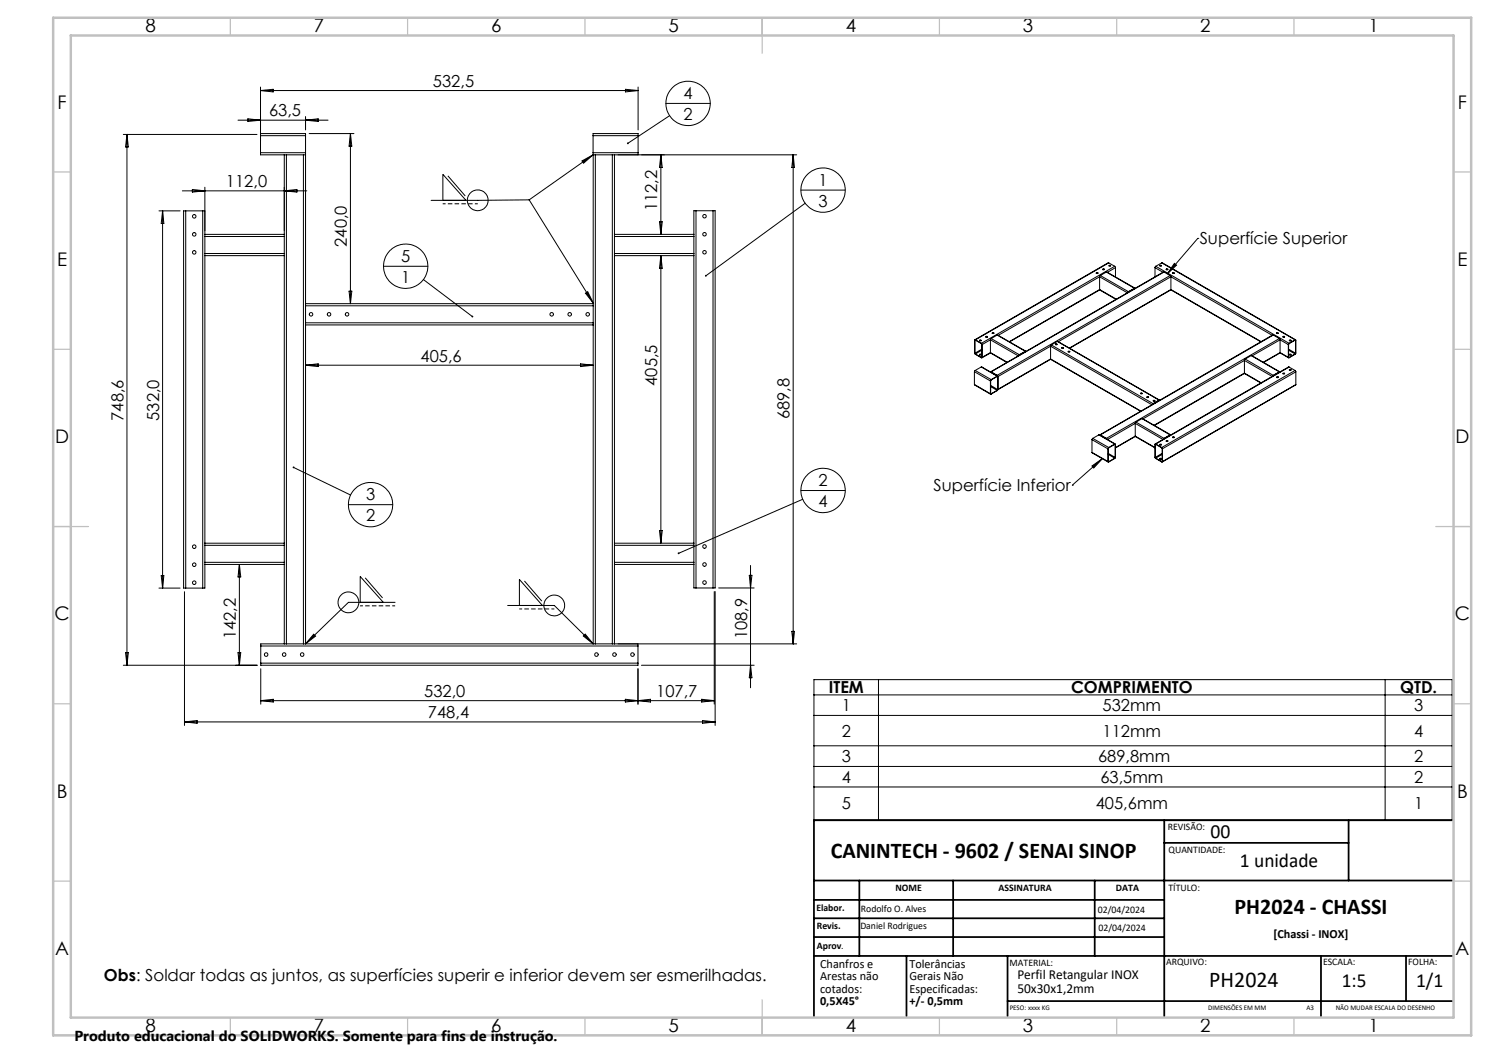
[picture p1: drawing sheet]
<svg xmlns="http://www.w3.org/2000/svg" width="420mm" height="297mm" viewBox="0 0 420 297" stroke-linecap="round" stroke-linejoin="round" font-family="sans-serif">
<g fill="none" stroke="#000" stroke-width=".28">
<path d="M34.8 37.9h37.7M35.8 37.9v149.7M35.8 37.9l.4 3.5h-.8zM67.1 33.9h25.4M69.9 33.5l3.6 .4-3.6 .4zM73.5 37.7h12.7v.6h-12.7zM73.5 24.5v18.6M73.5 25.5h106.5M73.5 25.5l3.5-.3v.7zM86.2 32.9v3.8M86.2 38.3v4.8M86.2 33.9l3.5-.4v.8z"/>
<path d="M87.2 37.7h12.6M98.8 37.7v48M98.8 37.7l.4 3.5h-.7zM167.3 38.3v-.6h12.7v.6M167.3 38.3h12.7M167.3 38.3v4.8M176.4 25.2l3.6 .3-3.6 .4zM180 24.5v12.2M180 38.3v4.8M187.8 29.2h12.5M188.9 32.6l-11.8 7.8M44.8 59.5h6"/>
<path d="M45.9 59.5v106.4M45.9 59.5l.3 3.5h-.7zM51.4 53.8h35.1M52.4 59.5h-.6v106.4h.6M52.4 59.5h4.8M52.4 59.5v106.4M54.3 53.4l3.5 .4-3.5 .4zM57.2 59.5h.6M57.2 59.5v106.4M57.8 52.8v13.3M73.5 43.1v.6h6.7M73.5 43.1h12.7"/>
<path d="M80.2 43.7h.6M80.2 43.7v22.4M80.2 53.8l3.5-.4v.8zM80.8 43.7h4.8M80.8 43.7v137.9M85.6 43.7h.6M85.6 43.7v137.9M86.2 43.1v.6M86.2 43.7v42M124.9 56.5v-7.3l6.5 7.3M126.3 49.6l4.9 5.7M149.3 56.4l-27.7 .1"/>
<path d="M149.3 56.4l18 29.1M164.1 45.4l3.2-1.7-2.7 2.3zM167.3 43.1v.6M167.3 43.1h12.7M167.3 43.7h.1M167.3 43.7l-18 12.7M167.3 43.7h.6M167.3 43.7v42M167.9 43.7h4.8M167.9 43.7v137.9M172.7 43.7h.6M172.7 43.7v137.9"/>
<path d="M173.3 43.7v22.4M173.3 43.7h51.4M180 43.1v.6M186.4 43.7l.4 3.5h-.8zM186.4 43.7v22.4M196.3 59.4h-.6v6.7M196.3 59.4v106.4M196.3 59.4h4.8M201.1 59.4h.6v106.4h-.6M201.1 59.4v106.4M223.7 43.7v137.9M223.7 43.7l.4 3.5h-.8z"/>
<path d="M225.9 53.6h12.5M227.1 57.3l-28 20.5M57.8 71.5v.6M57.8 66.1v.6M57.8 66.7v4.8M57.8 72.1v81.1M57.8 66.7h22.4M57.8 71.5h22.4M57.8 66.1h22.4M57.8 72.1h22.4M80.2 71.5v.6M80.2 66.1v.6"/>
<path d="M80.2 66.7v4.8M80.2 72.1v81.1M108.2 75.1h12.5M119.4 78.8l13.8 10.5M173.3 66.1v.6M173.3 71.5v.6M173.3 66.7h22.4M173.3 71.5h22.4M173.3 66.7v4.8M173.3 72.1v81.1M173.3 66.1h22.4M173.3 72.1h22.4"/>
<path d="M186 62.5h.8l-.4 3.6zM186.4 72.1v81.1M186.4 72.1l.4 3.6h-.8zM195.7 66.1v.6M195.7 71.5v.6M195.7 66.7v4.8M195.7 72.1v81.1M309.2 77h.5l-.3 .1zM309.2 77.1h.5M310.2 78.1v3.6M310.2 78.1l7.8 4.5M310.2 78.1l-28.6 16.5"/>
<path d="M310.4 77.7l-.2 .4M310.4 77.7l7.9 4.6M311 75.9l.5 .1-.4 .1zM311 76h.5M312.1 76.7l8 4.6M312.1 76.7l7.9 4.6M312.1 76.7l-1.7 1M312.7 74.2l-37.7 21.6M312.7 74.2l-37.6 21.6M312.7 74.2l1.7 .9M312.8 75h.5M314.4 75.1l.2 .4"/>
<path d="M314.4 75.1l-37.6 21.7M314.6 75.5v2.6M314.6 75.5l-2.2 1.3M325.8 75.5v2.6M325.8 75.5l2.2 1.3M326 75.1l-.2 .4M326 75.1l37.6 21.7M327.2 75h.4M327.7 74.2l37.7 21.6M327.7 74.2l-1.7 .9M327.7 74.2l37.6 21.6M328.3 76.7l-48.9 28.2"/>
<path d="M328.3 76.7l-48.7 28.2M328.3 76.7l1.8 1M328.9 76h.5M330.1 77.7l.2 .4M330.1 77.7l-48.8 28.2M330.3 78.1v3.6M330.3 78.1l-31.8 18.3M330.3 78.1l28.5 16.5M330.7 77.1h.5M331.3 74.3l.6 .5-2.7 2.5zM337.9 67.2h.1M337.9 67.2l-8.7 10.1"/>
<path d="M86.2 85.7v.6M86.2 91v.6M86.2 86.3h81.1M86.2 85.7h81.1M86.2 91h81.1M86.2 86.3v4.7M86.2 91.6v90M86.2 91.6h81.1M98.5 82.1h.7l-.4 3.6zM165.1 82.7l.7-.4 1.5 3.2zM167.3 85.7v.6M167.3 91v.6"/>
<path d="M167.3 86.3v4.7M167.3 91.6v90M275 99.6l.1 .2M275 96v3.6M275.1 95.8l-.2 .1 .1 3.9 1.9 1.2 .1-.2M275.1 96l1.8 1v3.7M275.1 96h-.1M275.1 95.8l1.7 1M275.1 99.8l1.7 1M276.3 96.1h.5M276.3 95.9h.3l.2 .2h-.5zM276.3 99.9h.3l.2 .2h-.5z"/>
<path d="M276.8 96.8l.2 .4M276.9 98.5l-1.9 1.1M276.9 98.8l-1.8 1M277 97.2v3.6M278.1 95h.5M278.1 94.9l.5 .1-.4 .1zM279.4 99.4l4.6 2.8M279.4 99.4l-2.4 1.4M279.4 95.8v3.6M279.4 95.8l7.8 4.6M279.4 99.4l4.7 2.8M279.4 95.8l-2.4 1.4"/>
<path d="M279.4 99.6l-2.4 1.3M279.6 95.5l-.2 .3M279.6 95.5l7.9 4.5M279.9 93.9l.2-.1 .3 .2-.4 .1zM279.9 94h.5M281.3 94.5l8 4.6M281.3 94.5l7.9 4.6M281.3 94.5l-1.7 1M289.2 99.1h.2M289.2 99.2h.1M289.2 99.2l-1.8 1.1M289.2 99.1l-1.7 .9"/>
<path d="M296.3 97.6v3.6M296.3 97.6l28.6 16.6M296.3 97.6l-14.8 8.6M296.5 97.3l-.2 .3M296.5 97.3l28.7 16.5M297.7 97.2h.5M297.7 97l.5 .2h-.5zM298.2 96.3l28.9 16.6M298.2 96.3l-1.7 1M298.2 96.3l28.7 16.6M299.5 98.2h.5M299.5 98h.3l.2 .2h-.5z"/>
<path d="M301.3 99.1l.5 .1-.5 .1zM301.3 99.2h.5M310.2 81.7v.1M310.2 81.7l4.7 2.7M310.2 81.7l-25.5 14.7M310.2 81.8l-25.4 14.6M310.2 81.8l4.6 2.7M318.3 82.3l-.2 .2M320 81.3h.2M320 81.4h.1M320 81.4l-1.8 1.1M320 81.3l-1.7 1"/>
<path d="M330.2 81.7l25.4 14.7M330.3 81.7l-28.6 16.5M330.3 81.7l25.4 14.7M359.2 94.5l-49 28.2M359.2 94.5l-48.8 28.2M359.2 94.5l1.7 1M360.1 94h.4M360.9 95.5l.2 .3M360.9 95.5l-48.8 28.1M361 99.5l2.5 1.4M361.1 99.4l-4.7 2.8M361.1 95.8v3.6"/>
<path d="M361.1 95.8l-7.9 4.6M361.1 99.4l-4.8 2.8M361.1 95.8l2.3 1.4M361.1 99.4l2.3 1.4M361.9 95h.4M363.4 97.2v3.6M363.5 98.5l1.9 1.1M363.5 98.8l1.8 1M363.6 96.8l-.2 .4M363.7 96.1h.4M365.3 95.8l.2 .1v3.8l-1.9 1.2-.2-.1M365.3 96h.1"/>
<path d="M365.3 96l-1.8 1v3.7M365.3 95.8l-1.7 1M365.3 99.8l-1.7 1M365.4 99.6l-.1 .2M365.4 96v3.6M86.2 103l3.5-.4v.8zM86.2 103h81.1M163.8 102.6l3.5 .4-3.5 .4zM274.8 108.4l4.6 2.8M274.8 104.8l4.6 2.7M274.8 108.4l4.6 2.7M274.8 104.8v3.6"/>
<path d="M275.1 104.5l-.3 .3M275.1 104.5l4.5 2.6M276.3 100.1h.5M276.8 103.5l4.6 2.6M276.8 103.5l4.5 2.6M276.8 103.5l-1.7 1M276.9 100.7l-.1 .1M279.4 107.5v3.6M279.4 111l.2 .1M279.4 108.7l2 1.2M279.4 109l1.9 1.1M279.5 105h.1"/>
<path d="M279.6 107.1l-.2 .4M279.6 104.9h-.2M279.6 105l1.8 1M279.6 104.9l1.7 1M281.3 106.1l.2 .1M281.3 106.2l.1 .1M281.3 106.2l-1.9 1.1v3.7M281.3 105.9l.2 .3M281.3 106.1l-1.7 1M281.3 110.1l-1.7 1M281.4 109.9l-.1 .2M281.4 106.3v3.6"/>
<path d="M281.5 109.8l-.2 .4-1.8 1-.1-.1M281.5 109.8v.1M281.5 106.2v3.6M287.5 100l-.2 .3M296.3 101.2l25.4 14.8M296.3 101.3l-14.9 8.6M296.3 101.2l-14.8 8.6M296.3 101.2l25.5 14.8M320.2 119.4v3.6M320.2 119.4l7.8 4.6M320.2 119.4l-7.8 4.6M320.4 119.1l-.2 .3"/>
<path d="M320.4 119.1l7.9 4.5M321.7 111h.5M322.1 118.1l8.1 4.5M322.1 118.1l7.9 4.6M322.1 118.1l-1.7 1M323.5 111.9l.5 .1-.4 .1zM323.5 112h.5M325.2 113.8l-.2 .3M325.3 113.1h.5M326.9 112.9h.2M326.9 113l-1.8 1M326.9 113h.1"/>
<path d="M326.9 112.9l-1.7 .9M351 105.2v.2M351 105.3l-25.4 14.7M351 101.7v3.5M351 101.7l7.8 4.5M351 105.2l4.7 2.8M351 101.7l-28.6 16.4M351 105.2l-25.5 14.7M351 105.4l4.6 2.6M351.2 101.3l-.2 .4M351.2 101.3l7.9 4.6M352.9 100.3l8.1 4.6"/>
<path d="M352.9 100.3l7.9 4.6M352.9 100.3l-1.7 1M359.1 105.9l-.1 .2M360.1 106.4h.5l-.4 .1zM360.1 106.4h.4M360.8 104.9h.2M360.8 105h.1M360.8 105l-1.7 1M360.8 104.9l-1.7 1M361.9 105.3l.5 .1-.3 .1zM361.9 105.4h.4M363.5 100.7l.1 .1"/>
<path d="M363.6 103.5l-37.8 21.7M363.6 103.5l-37.6 21.7M363.6 103.5l1.7 1M363.7 104.3h.5l-.4 .2zM363.7 104.4h.4M363.7 100.1h.4M365.3 104.5l.2 .4M365.3 104.5l-37.6 21.7M365.5 108.5l-37.7 21.8M365.5 104.9l-37.6 21.7M365.5 104.9v3.6M365.5 108.5l-37.6 21.7"/>
<path d="M82.8 131.8l16.1 7.8M225.9 138.4h12.5M302.5 136.8h.1M308 131.4l2.9-2-2.4 2.6zM308 127.6l4.6 2.7M308 124l4.5 2.6M308 127.6l4.5 2.6M308 124v3.6M308.2 123.6l-.2 .4M308.2 123.6l4.5 2.6M310 122.7l4.6 2.5M310 122.7l4.4 2.5"/>
<path d="M310 122.7l-1.8 .9M310.3 122.8h.1M310.4 122.7h-.2M310.4 122.8l1.8 1M310.4 122.7l1.7 .9M310.4 122.8h-.1M310.9 129.4l-8.4 7.4M312.1 123.6l.1 .3M312.5 126.6v3.6M312.6 130.1l.1 .1M312.6 128.2l1.8 1M312.6 127.9l1.9 1.1"/>
<path d="M312.7 126.2l-.2 .4M314.4 125.2l.2 .1v3.8l-1.9 1.2-.2-.1M314.4 125.3l.1 .1M314.4 125.3l-1.8 1.2v3.6M314.4 125.2l-1.7 1M314.4 129.2l-1.7 1M314.5 129l-.1 .2M314.5 125.4v3.6M320.2 123l5.6 3.3M320.2 123.1l-5.6 3.2M320.2 123l5.6 3.2M320.2 123l-5.6 3.3"/>
<path d="M325.9 129l.1 .2M325.9 125.4v3.6M326 125.2l-.2 .1v3.8l1.9 1.2 .2-.1M326 125.3l1.8 1.1v3.7M326 125.3l-.1 .1M326 125.2l1.7 1M326 129.2l1.7 1M327.2 125.4h.4M327.2 129.3h.3l.1 .2h-.3zM327.2 129.4h.4M327.2 125.3h.3l.1 .2-.3 .1zM327.7 126.2l.2 .4"/>
<path d="M327.8 130.1l-.1 .1M327.8 127.9l-1.9 1.1M327.8 128.2l-1.8 1M327.9 126.6v3.6M328.3 123.6l-.1 .3M328.9 124.4h.5M329 124.3l.4 .1-.4 .1zM330 122.7h.2M330 122.8l-1.7 1M330 122.7l-1.7 .9M330 122.8h.1M330.1 122.7l-.1 .1"/>
<path d="M330.7 123.3l.5-.1v.2l-.3 .1zM330.7 123.4h.5M57.8 158.6v.6M57.8 153.2v.6M57.8 159.2v6.7h-.6M57.8 153.8h22.4M57.8 158.6h22.4M57.8 153.8v4.8M57.8 159.2h22.4M57.8 153.2h22.4M67.5 159.2v28.4M67.5 159.2l.4 3.5h-.8z"/>
<path d="M80.2 158.6v.6M80.2 153.2v.6M80.2 153.8v4.8M80.2 159.2v22.4M98.3 142.3h12.5M173.3 158.6v.6M173.3 153.2v.6M173.3 153.8h22.4M173.3 158.6h22.4M173.3 159.2h22.4M173.3 153.2h22.4M173.3 153.8v4.8"/>
<path d="M173.3 159.2v22.4M186 149.6h.8l-.4 3.6zM195.7 158.6v.6M195.7 153.2v.6M195.7 159.2v6.6h.6M195.7 153.8v4.8M211.7 159.5v34.5M226.4 140.8l-35 15.3M44.8 165.9h6M45.5 162.3h.7l-.3 3.6zM52 166.9v37.7M52.4 165.9h4.8"/>
<path d="M88.5 178.9l.5 .5-2.8 2.2zM101.6 169.9v-7.3l6.5 7.3M103 163l4.9 5.7M111.4 169.9h-13.1l-12.1 11.7M143.2 170.8h13.2l10.9 10.8M146.5 170.8v-7.4l6.5 7.4M147.9 163.9l4.9 5.6M164.5 179.4l.6-.5 2.2 2.7zM196.3 165.8h4.8M201.5 166.9v31.7M201.7 166.9v37.7M202.7 165.8h10"/>
<path d="M211.3 162.3h.8l-.4 3.5zM223.3 178.1h.8l-.4 3.5zM34.8 187.6h37.7M35.4 184.1h.8l-.4 3.5zM67.1 184.1h.8l-.4 3.5zM73.6 188.6v10M73.6 197.6l3.5-.4v.8zM73.6 197.6h127.9M73.6 187v.6h106.4v-.6M73.6 187h106.4M73.6 182.2h106.4M73.6 182.2v4.8"/>
<path d="M80.2 181.6h.6M80.2 181.6h-6.6v.6M80.8 181.6h4.8M85.6 181.6h.6M86.2 181.6h81.1M167.3 181.6h.6M167.9 181.6h4.8M172.7 181.6h.6M176.4 197.2l7.1 .8v-.8l-7.1 .8zM180 181.6v.6M180 182.2v4.8M180 188.6v10"/>
<path d="M180.9 187.6h31.8M197.9 197.2l3.6 .4-3.6 .4zM211.7 187.6l.4 3.6h-.8zM224.7 181.6h-51.4M229.6 191.7h180v39.5h-180zM229.6 196h180M247.8 191.7v39.5M390.7 191.7v39.5M52 203.6h149.7M52 203.6l3.6-.4v.8zM198.2 203.2l3.5 .4-3.5 .4zM229.6 201.8h180"/>
<path d="M229.6 210.4h180M229.6 216.2h180M229.6 222h180"/>
<circle cx="194.1" cy="29.2" r="6.3"/>
<circle cx="134.8" cy="56.5" r="2.93"/>
<circle cx="232.2" cy="53.6" r="6.3"/>
<circle cx="54.8" cy="71.2" r=".5"/>
<circle cx="54.8" cy="66.1" r=".5"/>
<circle cx="54.8" cy="61" r=".5"/>
<circle cx="114.4" cy="75.1" r="6.3"/>
<circle cx="198.7" cy="66.1" r=".5"/>
<circle cx="198.7" cy="61" r=".5"/>
<circle cx="198.7" cy="71.2" r=".5"/>
<circle cx="313" cy="74.9" r=".21"/>
<circle cx="327.4" cy="74.9" r=".21"/>
<circle cx="329.2" cy="76" r=".22"/>
<circle cx="331" cy="77" r=".22"/>
<circle cx="87.7" cy="88.6" r=".5"/>
<circle cx="92.8" cy="88.6" r=".5"/>
<circle cx="97.9" cy="88.6" r=".5"/>
<circle cx="155.6" cy="88.7" r=".5"/>
<circle cx="160.7" cy="88.7" r=".5"/>
<circle cx="165.8" cy="88.7" r=".5"/>
<circle cx="360.3" cy="94" r=".22"/>
<circle cx="362.1" cy="95" r=".22"/>
<circle cx="363.9" cy="96.1" r=".22"/>
<circle cx="321.9" cy="111" r=".21"/>
<circle cx="325.5" cy="113.1" r=".2"/>
<circle cx="363.9" cy="100.1" r=".22"/>
<circle cx="232.2" cy="138.3" r="6.3"/>
<circle cx="54.8" cy="159.3" r=".5"/>
<circle cx="54.8" cy="154.2" r=".5"/>
<circle cx="104.5" cy="142.3" r="6.2"/>
<circle cx="198.7" cy="159.2" r=".51"/>
<circle cx="198.7" cy="154.1" r=".51"/>
<circle cx="54.8" cy="164.4" r=".5"/>
<circle cx="98.3" cy="169.9" r="2.94"/>
<circle cx="156.3" cy="170.8" r="2.94"/>
<circle cx="198.7" cy="164.3" r=".51"/>
<circle cx="75.1" cy="184.6" r=".51"/>
<circle cx="80.2" cy="184.6" r=".51"/>
<circle cx="85.2" cy="184.6" r=".51"/>
<circle cx="168.2" cy="184.6" r=".5"/>
<circle cx="173.3" cy="184.6" r=".5"/>
<circle cx="178.4" cy="184.6" r=".5"/>
</g>
<path d="M134.8 57.5h-9.9M111.5 170.9h-10M156.4 171.8h-9.9" fill="none" stroke="#000" stroke-width=".28" stroke-dasharray="1.3 .6" stroke-dashoffset=".4" stroke-linecap="butt"/>
<g fill="none" stroke="#000" stroke-width=".5">
<path d="M328.4 231.3v55.3M328.4 237.7h52M380.4 231.3v17.1M409.6 231.3h-180v55.3M229.6 248.4h180M229.6 259h98.8M229.6 253.8h98.8M242.4 248.4v21.2M268.9 248.4v21.2M308.8 248.4v21.2M229.6 264.3h98.8M229.6 269.6h180"/>
<path d="M255.7 269.6v17M284.2 269.6v17M372.6 269.6v17M396.6 269.6v12.8M284.2 282.4h125.4"/>
</g>
<g fill="none" stroke="#c0c0c0" stroke-width=".35">
<path d="M65 5v5M115 5v5M165 5v5M215 5v10M265 5v5M315 5v5M365 5v5M15 48.5h5M410 48.5h5M15 98.5h5M410 98.5h5M15 148.5h10"/>
<path d="M405 148.5h10M15 198.5h5M410 198.5h5M15 248.5h5M410 248.5h5M65 287v5M115 287v5M165 287v5M215 282v10M265 287v5M315 287v5M365 287v5"/>
</g>
<path d="M15 5h400v287h-400zM20 10h390v277h-390z" fill="none" stroke="#c0c0c0" stroke-width=".7"/>
<g fill="#000">
<path d="M199 77.5l-.1 .4 .2-.1-.2 .1a.26 .26 0 0 0 .4 .1 .26 .26 0 0 0 0-.4 .26 .26 0 0 0-.3-.1zM191.2 155.9v.3l.2-.1-.2 .1a.26 .26 0 0 0 .4 .1 .26 .26 0 0 0 0-.4 .26 .26 0 0 0-.4 0zM176.9 40.2v.4l.2-.2-.2 .2a.25 .25 0 0 0 .3 0 .25 .25 0 0 0 .1-.3 .25 .25 0 0 0-.4-.1zM82.6 131.7l.2 .1-.2-.1a.25 .25 0 0 0 .3 .4 .25 .25 0 0 0 .1-.4 .25 .25 0 0 0-.4 0zM133.1 89.1l-.1 .3 .4 .1-.2-.2 .3 .1v-.2z"/>
<path d="M331.3 74.3l.6 .5-2.7 2.5zM308 131.4l2.9-2-2.4 2.6z"/>
<path d="M88.5 178.9l.5 .5-2.8 2.2zM164.5 179.4l.6-.5 2.2 2.7zM164.1 45.4l3.2-1.7-2.7 2.3zM165.1 82.7l.7-.4 1.5 3.2z"/>
</g>
<g font-size="6.3">
<text x="234.3" y="241.9">CANINTECH - 9602 / SENAI SINOP</text>
<text x="348.2" y="257.8">PH2024 - CHASSI</text>
<text x="341.1" y="278.3">PH2024</text>
</g>
<g font-size="5.6">
<text x="341.5" y="236.3">00</text>
<text x="349.8" y="244.5">1 unidade</text>
<text x="378.5" y="278.2">1:5</text>
<text x="399.4" y="278.2">1/1</text>
</g>
<g font-size="5.3">
<text x="41" y="9">8</text>
<text x="88.5" y="9">7</text>
<text x="138.5" y="9">6</text>
<text x="188.5" y="9">5</text>
<text x="238.5" y="9">4</text>
<text x="288.5" y="9">3</text>
<text x="338.5" y="9">2</text>
<text x="386" y="9">1</text>
<text x="16.2" y="30.8">F</text>
<text x="411.2" y="30.8">F</text>
<text x="16.1" y="75">E</text>
<text x="411.1" y="75">E</text>
<text x="15.5" y="125">D</text>
<text x="410.5" y="125">D</text>
<text x="15.4" y="175">C</text>
<text x="410.4" y="175">C</text>
<text x="16" y="225">B</text>
<text x="411" y="225">B</text>
<text x="15.5" y="269.3">A</text>
<text x="410.5" y="269.3">A</text>
<text x="41" y="291">8</text>
<text x="88.5" y="291">7</text>
<text x="138.5" y="291">6</text>
<text x="188.5" y="291">5</text>
<text x="238.5" y="291">4</text>
<text x="288.5" y="291">3</text>
<text x="338.5" y="291">2</text>
<text x="386" y="291">1</text>
</g>
<g font-size="4.7">
<text x="122.1" y="24.5">532,5</text>
<text x="192.8" y="27.9">4</text>
<text x="75.9" y="32.9">63,5</text>
<text x="192.8" y="33.8">2</text>
<text x="63.7" y="52.8">112,0</text>
<text x="230.9" y="52.4">1</text>
<text x="185.4" y="59.6" transform="rotate(-90 185.4 59.6)">112,2</text>
<text x="230.9" y="58.3">3</text>
<text x="97.8" y="69.6" transform="rotate(-90 97.8 69.6)">240,0</text>
<text x="338.4" y="68.9">Superfície Superior</text>
<text x="113.2" y="73.8">5</text>
<text x="113.2" y="79.7">1</text>
<text x="118.6" y="102">405,6</text>
<text x="185.4" y="108.8" transform="rotate(-90 185.4 108.8)">405,5</text>
<text x="34.8" y="118.7" transform="rotate(-90 34.8 118.7)">748,6</text>
<text x="44.8" y="118.7" transform="rotate(-90 44.8 118.7)">532,0</text>
<text x="222.7" y="118.2" transform="rotate(-90 222.7 118.2)">689,8</text>
<text x="230.9" y="137.1">2</text>
<text x="103.2" y="141.1">3</text>
<text x="230.9" y="143">4</text>
<text x="263.4" y="138.5">Superfície Inferior</text>
<text x="103.2" y="147">2</text>
<text x="66.5" y="180.3" transform="rotate(-90 66.5 180.3)">142,2</text>
<text x="210.7" y="180.3" transform="rotate(-90 210.7 180.3)">108,9</text>
<text x="119.6" y="196.6">532,0</text>
<text x="185.1" y="196.6">107,7</text>
<text x="233.8" y="195.5">ITEM</text>
<text x="302.1" y="195.5">COMPRIMENTO</text>
<text x="395" y="195.5">QTD.</text>
<text x="120.7" y="202.6">748,4</text>
<text x="237.4" y="200.6">1</text>
<text x="311" y="200.6">532mm</text>
<text x="398.9" y="200.6">3</text>
<text x="237.4" y="207.8">2</text>
<text x="311" y="207.8">112mm</text>
<text x="398.9" y="207.8">4</text>
<text x="237.4" y="214.9">3</text>
<text x="309.7" y="214.9">689,8mm</text>
<text x="398.9" y="214.9">2</text>
<text x="237.4" y="220.7">4</text>
<text x="310.4" y="220.7">63,5mm</text>
<text x="398.9" y="220.7">2</text>
<text x="237.4" y="228.3">5</text>
<text x="309.1" y="228.3">405,6mm</text>
<text x="398.9" y="228.3">1</text>
<text x="29.3" y="276.8">Obs: Soldar todas as juntos, as superfícies superir e inferior devem ser esmerilhadas.</text>
</g>
<text font-size="4.1" x="21" y="293.7">Produto educacional do SOLIDWORKS. Somente para fins de instrução.</text>
<g font-size="3.9">
<text x="287" y="276.1">Perfil Retangular INOX</text>
<text x="287" y="280">50x30x1,2mm</text>
</g>
<g font-size="3.5">
<text x="359.2" y="264.5">[Chassi - INOX]</text>
<text x="231.3" y="272.9">Chanfros e</text>
<text x="256.5" y="272.9">Tolerâncias</text>
<text x="231.3" y="276.5">Arestas não</text>
<text x="231.3" y="280">cotados:</text>
<text x="256.5" y="276.5">Gerais Não</text>
<text x="256.5" y="280">Especificadas:</text>
<text x="231.3" y="283.5">0,5X45°</text>
<text x="256.5" y="283.5">+/- 0,5mm</text>
</g>
<g font-size="2.8">
<text x="329.4" y="234.2">REVISÃO:</text>
<text x="329.6" y="240.5">QUANTIDADE:</text>
<text x="252.6" y="251.3">NOME</text>
<text x="281.7" y="251.3">ASSINATURA</text>
<text x="314.8" y="251.3">DATA</text>
<text x="329.6" y="251.3">TÍTULO:</text>
<text x="230.3" y="256.9">Elabor.</text>
<text x="242.8" y="257.3">Rodolfo O. Alves</text>
<text x="309.6" y="257.5">02/04/2024</text>
<text x="230.4" y="262.2">Revis.</text>
<text x="242.7" y="262.2">Daniel Rodrigues</text>
<text x="309.8" y="262.7">02/04/2024</text>
<text x="230.4" y="267.6">Aprov</text>
<text x="284.8" y="272.3">MATERIAL:</text>
<text x="328.9" y="272.2">ARQUIVO:</text>
<text x="373.2" y="272.2">ESCALA:</text>
<text x="397.2" y="272.2">FOLHA:</text>
</g>
<g font-size="2">
<text x="237.4" y="267.5">.</text>
<text x="284.8" y="284.8">PESO: xxxx KG</text>
<text x="340.8" y="284.8">DIMENSÕES EM MM</text>
<text x="368.5" y="284.8">A3</text>
<text x="376.8" y="284.8">NÃO MUDAR ESCALA DO DESENHO</text>
</g>
</svg>
